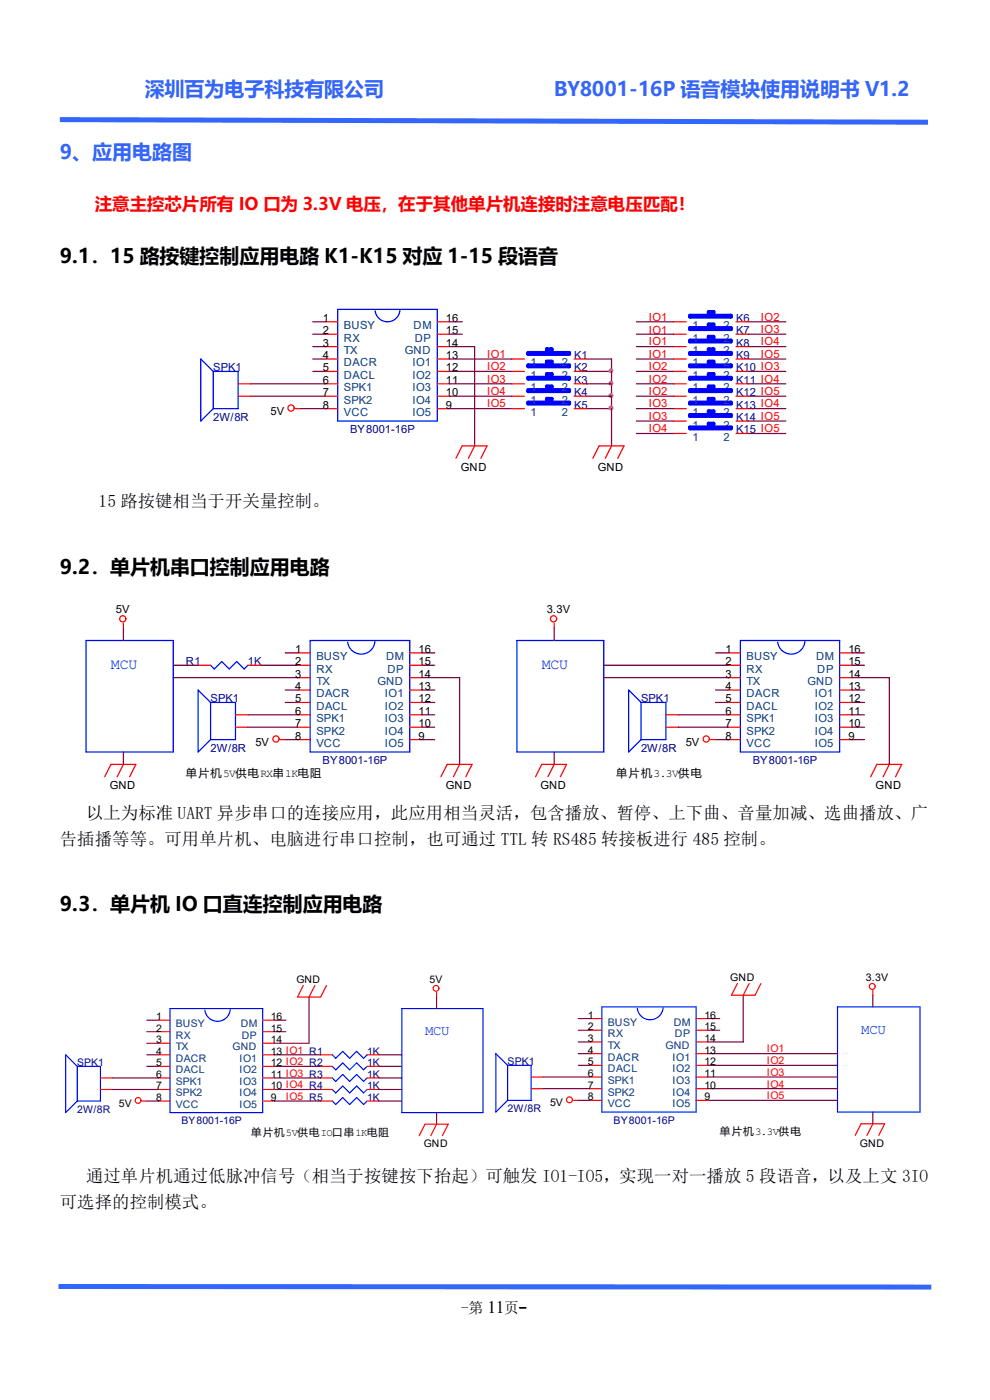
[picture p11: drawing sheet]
<svg xmlns="http://www.w3.org/2000/svg" width="210mm" height="297mm" viewBox="0 0 210 297" stroke-linecap="round" stroke-linejoin="round" font-family="sans-serif">
<g fill="#36f">
<path d="M12.7 24.9l184.2 .5-.1 1.1-184.1-.6z"/>
<path d="M12.4 272.4l185.2 .1v1.1l-185.2-.1z"/>
</g>
<g fill="none" stroke="#00f" stroke-width=".79">
<path d="M112 77.5h8.7v.2h-8.7zM112 74.8h8.7v.3h-8.7zM116 77.5v-.8h1.1v.8M116 74.8v-.7h1.1v.7M146.4 72.2h8.7v.3h-8.7zM146.4 66.9h8.7v.3h-8.7zM146.4 69.6h8.7v.2h-8.7zM146.4 74.8h8.7v.3h-8.7zM146.4 77.5h8.7v.2h-8.7zM150.3 72.2v-.8h1.1v.8M150.3 66.9v-.7h1.1v.7M150.3 69.6v-.8h1.1v.8"/>
<path d="M150.3 74.8v-.7h1.1v.7M150.3 77.5v-.8h1.1v.8M112 80.1h8.7v.3h-8.7zM112 82.7h8.7v.3h-8.7zM112 85.4h8.7v.2h-8.7zM116 80.1v-.8h1.1v.8M116 82.7v-.7h1.1v.7M116 85.4v-.8h1.1v.8M146.4 80.1h8.7v.3h-8.7zM146.4 82.7h8.7v.3h-8.7zM146.4 85.4h8.7v.2h-8.7zM146.4 88h8.7v.3h-8.7z"/>
<path d="M146.4 90.6h8.7v.3h-8.7zM150.3 80.1v-.8h1.1v.8M150.3 82.7v-.7h1.1v.7M150.3 85.4v-.8h1.1v.8M150.3 88v-.8h1.1v.8M150.3 90.6v-.7h1.1v.7"/>
</g>
<g fill="none" stroke="#f00" stroke-width=".26">
<path d="M69 73.5h2.6M69 78.8h2.6M69 68.3h2.6M69 70.9h2.6M69 76.2h2.6M92.8 73.5h2.6M92.8 78.8h2.6M92.8 68.3h2.6M92.8 70.9h2.6M92.8 76.2h2.6M108.6 78.8h2.6M108.6 76.2h2.6"/>
<path d="M121.8 78.8h2.6M121.8 76.2h2.6M142.9 73.5h2.7M142.9 78.8h2.7M142.9 68.3h2.7M142.9 70.9h2.7M142.9 76.2h2.7M156.1 73.5h2.7M156.1 78.8h2.7M156.1 68.3h2.7M156.1 70.9h2.7M156.1 76.2h2.7"/>
<path d="M50.5 81.4h2.7M50.5 84.1h2.7M62.7 86.7h1M69 86.7h2.6M69 81.4h2.6M69 84.1h2.6M92.8 86.7h2.6M92.8 81.4h2.6M92.8 84.1h2.6M96.7 97.2l1.3-2.6h5.3l-1.3 2.6M100.7 94.6l-1.3 2.6M108.6 86.7h2.6"/>
<path d="M108.6 81.4h2.6M108.6 84.1h2.6M121.8 86.7h2.6M121.8 81.4h2.6M121.8 84.1h2.6M125.8 97.2l1.3-2.6h5.3l-1.4 2.6M129.7 94.6l-1.3 2.6M142.9 86.7h2.7M142.9 81.4h2.7M142.9 84.1h2.7M142.9 89.3h2.7M142.9 92h2.7"/>
<path d="M156.1 86.7h2.7M156.1 81.4h2.7M156.1 84.1h2.7M156.1 89.3h2.7M156.1 92h2.7M26.2 132.2v1.1M63.2 138.5h2.6M86.9 138.5h2.7M117.6 132.2v1.1M154.4 138.5h2.7M178.1 138.5h2.7M42 141.1h2.7"/>
<path d="M50 151.6h2.6M50 154.3h2.6M52.6 141.1h2.6M59.5 156.9h1M63.2 156.9h2.6M63.2 141.1h2.6M63.2 151.6h2.6M63.2 154.3h2.6M63.2 143.8h2.6M63.2 146.4h2.6M63.2 149h2.6M86.9 156.9h2.7"/>
<path d="M86.9 141.1h2.7M86.9 151.6h2.7M86.9 154.3h2.7M86.9 143.8h2.7M86.9 146.4h2.7M86.9 149h2.7M141.3 151.6h2.6M141.3 154.3h2.6M150.7 156.9h1.1M154.4 156.9h2.7M154.4 141.1h2.7M154.4 151.6h2.7"/>
<path d="M154.4 154.3h2.7M154.4 143.8h2.7M154.4 146.4h2.7M154.4 149h2.7M178.1 156.9h2.7M178.1 141.1h2.7M178.1 151.6h2.7M178.1 154.3h2.7M178.1 143.8h2.7M178.1 146.4h2.7M178.1 149h2.7M22.2 164.8l1.3-2.6h5.3l-1.3 2.6"/>
<path d="M26.2 162.2l-1.3 2.6M93.5 164.8l1.4-2.6h5.2l-1.3 2.6M97.5 162.2l-1.3 2.6M113.6 164.8l1.3-2.6h5.3l-1.3 2.6M117.6 162.2l-1.4 2.6M184.7 164.8l1.3-2.6h5.3l-1.3 2.6M188.7 162.2l-1.4 2.6"/>
<circle cx="61.7" cy="86.6" r=".66"/>
<circle cx="26" cy="131.3" r=".66"/>
<circle cx="117.4" cy="131.3" r=".66"/>
<circle cx="58.5" cy="156.8" r=".66"/>
<circle cx="149.8" cy="156.8" r=".66"/>
</g>
<g fill="none" stroke="#800040" stroke-width=".26">
<path d="M66.4 76.2h2.6M66.4 73.5h2.6M66.4 68.3h2.6M66.4 78.8h2.6M66.4 70.9h2.6M95.4 76.2h13.2M95.4 73.5h5.3v21.1M95.4 68.3h2.6M95.4 78.8h13.2M95.4 70.9h2.6M124.4 76.2h5.3v18.4M124.4 78.8h5.3"/>
<path d="M135 76.2h7.9M135 73.5h7.9M135 68.3h7.9M135 78.8h7.9M135 70.9h7.9M158.8 76.2h7.9M158.8 73.5h7.9M158.8 68.3h7.9M158.8 78.8h7.9M158.8 70.9h7.9M53.2 84.1h15.8M53.2 81.4h15.8"/>
<path d="M63.7 86.7h5.3M95.4 84.1h13.2M95.4 81.4h13.2M95.4 86.7h13.2M124.4 84.1h5.3M124.4 81.4h5.3M124.4 86.7h5.3M135 84.1h7.9M135 81.4h7.9M135 86.7h7.9M135 89.3h7.9M135 92h7.9"/>
<path d="M158.8 84.1h7.9M158.8 81.4h7.9M158.8 86.7h7.9M158.8 89.3h7.9M158.8 92h7.9M26.2 133.3v2.6M60.5 138.5h2.7M89.6 138.5h2.6M117.6 133.3v2.6M151.8 138.5h2.6M180.8 138.5h2.6M26.2 159.5v2.7"/>
<path d="M36.7 143.8h26.5M36.7 141.1h5.3M52.6 151.6h10.6M52.6 154.3h10.6M55.2 141.1h8M60.5 156.9h2.7M60.5 146.4h2.7M60.5 149h2.7M89.6 143.8h7.9v18.4M89.6 151.6h2.6M89.6 141.1h2.6M89.6 156.9h2.6"/>
<path d="M89.6 146.4h2.6M89.6 149h2.6M89.6 154.3h2.6M117.6 159.5v2.7M128.1 143.8h26.3M128.1 141.1h26.3M143.9 151.6h10.5M143.9 154.3h10.5M151.8 156.9h2.6M151.8 146.4h2.6M151.8 149h2.6M180.8 143.8h7.9v18.4"/>
<path d="M180.8 151.6h2.6M180.8 141.1h2.6M180.8 156.9h2.6M180.8 146.4h2.6M180.8 149h2.6M180.8 154.3h2.6"/>
</g>
<g fill="#f0f" stroke="#f0f" stroke-width=".26">
<circle cx="129.6" cy="83.9" r=".4"/>
<circle cx="129.6" cy="86.6" r=".4"/>
<circle cx="129.6" cy="78.7" r=".4"/>
<circle cx="129.6" cy="81.3" r=".4"/>
</g>
<g fill="none" stroke="#00f" stroke-width=".26">
<path d="M45.2 78.8h5.3v7.9h-5.3M45.2 78.8v7.9M45.2 78.8l-2.6-2.6v13.1l2.6-2.6M71.6 65.6h21.2v23.7h-21.2zM84.8 65.9a2.64 2.64 0 0 1-2.6 2.4 2.64 2.64 0 0 1-2.6-2.3M18.3 135.9h18.4v23.6h-18.4zM65.8 135.9h21.1v23.6h-21.1zM79.5 136.1a2.91 2.91 0 0 1-2.8 2.7 2.91 2.91 0 0 1-3-2.6M109.7 135.9h18.4v23.6h-18.4zM157.1 135.9h21v23.6h-21zM170.7 136.1a2.9 2.9 0 0 1-2.8 2.7 2.9 2.9 0 0 1-2.9-2.6M44.7 141.1l.8 .8 1.5-1.6 1.6 1.6 1.6-1.6 1.6 1.6 .8-.8"/>
<path d="M44.7 149h5.3v7.9h-5.3M44.7 149v7.9M44.7 149l-2.7-2.6v13.1l2.7-2.6M136 149h5.3v7.9h-5.3M136 149v7.9M136 149l-2.6-2.6v13.1l2.6-2.6"/>
</g>
<g fill="none" stroke="#800040" stroke-width=".25">
<path d="M31.1 216.4h2.5M31.1 218.9h2.5M58.2 216.4h2.4M58.2 218.9h2.4M65.6 211.5v9.8h-7.4M92.6 211.5v2.5M122.7 218.6h2.5M122.7 216.1h2.5M150.2 218.6h2.5M150.2 216.1h2.5M157.7 211.1v9.9h-7.5M185.2 211.1v2.5"/>
<path d="M23.8 231.1h9.8M23.8 228.7h9.8M31.1 223.8h2.5M31.1 226.2h2.5M31.1 221.3h2.5M31.1 233.6h2.5M58.2 223.8h9.8M58.2 226.2h9.8M58.2 231.1h9.8M58.2 228.7h9.8M58.2 233.6h9.8M80.3 223.8h4.9"/>
<path d="M80.3 226.2h4.9M80.3 231.1h4.9M80.3 228.7h4.9M80.3 233.6h4.9M92.6 236v2.5M115.2 231h10M115.2 228.5h10M122.7 226h2.5M122.7 221h2.5M122.7 223.5h2.5M122.7 233.4h2.5M150.2 226h27.5"/>
<path d="M150.2 231h27.5M150.2 223.5h27.5M150.2 233.4h27.5M150.2 228.5h27.5M185.2 235.9v2.5"/>
</g>
<g fill="none" stroke="#00f" stroke-width=".25">
<path d="M36.1 214h19.6v22h-19.6zM48.8 214.2a2.71 2.71 0 0 1-2.6 2.5 2.71 2.71 0 0 1-2.7-2.4M85.2 214h17.3v22h-17.3zM127.7 213.6h20v22.3h-20zM140.7 213.8a2.75 2.75 0 0 1-2.7 2.5 2.75 2.75 0 0 1-2.8-2.4M177.7 213.6h17.5v22.3h-17.5zM16.4 226.2h4.9v7.4h-4.9M16.4 226.2v7.4M16.4 226.2l-2.5-2.4v12.2l2.5-2.4M70.5 231.1l.7 .8 1.5-1.5 1.5 1.5 1.4-1.5 1.5 1.5 .8-.8M70.5 233.6l.7 .7 1.5-1.5 1.5 1.5 1.4-1.5 1.5 1.5 .8-.7M70.5 226.2l.7 .8 1.5-1.5 1.5 1.5 1.4-1.5 1.5 1.5 .8-.8"/>
<path d="M70.5 223.8l.7 .7 1.5-1.5 1.5 1.5 1.4-1.5 1.5 1.5 .8-.7M70.5 228.7l.7 .7 1.5-1.5 1.5 1.5 1.4-1.5 1.5 1.5 .8-.7M107.7 226h5v7.4h-5M107.7 226v7.4M107.7 226l-2.5-2.5v12.4l2.5-2.5"/>
</g>
<g fill="none" stroke="#f00" stroke-width=".25">
<path d="M33.6 216.4h2.5M33.6 218.9h2.5M55.7 216.4h2.5M55.7 218.9h2.5M64.3 209.1l-1.2 2.4h4.9l1.3-2.4M66.8 209.1l-1.2 2.4M92.6 210.5v1M125.2 216.1h2.5M125.2 218.6h2.5M147.7 216.1h2.5M147.7 218.6h2.5M156.4 208.6l-1.2 2.5h5l1.2-2.5"/>
<path d="M158.9 208.6l-1.2 2.5M185.2 210.1v1M21.3 228.7h2.5M21.3 231.1h2.5M30.2 233.6h.9M33.6 228.7h2.5M33.6 231.1h2.5M33.6 233.6h2.5M33.6 226.2h2.5M33.6 223.8h2.5M33.6 221.3h2.5M55.7 228.7h2.5"/>
<path d="M55.7 231.1h2.5M55.7 233.6h2.5M55.7 226.2h2.5M55.7 223.8h2.5M55.7 221.3h2.5M68 228.7h2.5M68 231.1h2.5M68 233.6h2.5M68 226.2h2.5M68 223.8h2.5M77.9 228.7h2.4M77.9 231.1h2.4"/>
<path d="M77.9 233.6h2.4M77.9 226.2h2.4M77.9 223.8h2.4M92.6 238.5l-1.2 2.4M112.7 228.5h2.5M112.7 231h2.5M121.7 233.4h1M125.2 228.5h2.5M125.2 231h2.5M125.2 233.4h2.5M125.2 221h2.5M125.2 223.5h2.5"/>
<path d="M125.2 226h2.5M147.7 228.5h2.5M147.7 231h2.5M147.7 233.4h2.5M147.7 221h2.5M147.7 223.5h2.5M147.7 226h2.5M185.2 238.4l-1.3 2.5M88.9 240.9l1.3-2.4h4.9l-1.3 2.4M181.4 240.9l1.3-2.5h5l-1.3 2.5"/>
<circle cx="92.5" cy="209.7" r=".61"/>
<circle cx="185" cy="209.3" r=".62"/>
<circle cx="29.3" cy="233.5" r=".61"/>
<circle cx="120.8" cy="233.3" r=".62"/>
</g>
<g font-size="4.2" fill="#36f">
<text x="30.7" y="20.3">深圳百为电子科技有限公司</text>
<text x="117.5" y="20.3">BY8001-16P 语音模块使用说明书 V1.2</text>
<text x="12.7" y="33.7">9、应用电路图</text>
</g>
<g font-size="4.2">
<text x="12.7" y="55.7">9.1．15 路按键控制应用电路 K1-K15 对应 1-15 段语音</text>
<text x="12.7" y="121.8">9.2．单片机串口控制应用电路</text>
<text x="12.7" y="193.3">9.3．单片机 IO 口直连控制应用电路</text>
</g>
<text font-size="3.7" fill="#f00" x="20.1" y="44.5">注意主控芯片所有 IO 口为 3.3V 电压，在于其他单片机连接时注意电压匹配！</text>
<g font-size="3.7">
<text x="20.9" y="107.6">15 路按键相当于开关量控制。</text>
<text x="18.2" y="173.7">以上为标准 UART 异步串口的连接应用，此应用相当灵活，包含播放、暂停、上下曲、音量加减、选曲播放、广</text>
<text x="12.7" y="179.2">告插播等等。可用单片机、电脑进行串口控制，也可通过 TTL 转 RS485 转接板进行 485 控制。</text>
<text x="18.2" y="250.7">通过单片机通过低脉冲信号（相当于按键按下抬起）可触发 IO1-IO5，实现一对一播放 5 段语音，以及上文 3IO</text>
<text x="12.7" y="256.2">可选择的控制模式。</text>
<text x="103.4" y="278.6">11</text>
</g>
<g font-size="3.2" fill="#00f">
<text x="23.5" y="141.9">MCU</text>
<text x="114.9" y="141.9">MCU</text>
</g>
<g font-size="3.2">
<text x="97.8" y="278.6">-第</text>
<text x="106.9" y="278.6">页-</text>
</g>
<text font-size="3" fill="#00f" x="182.7" y="219.3">MCU</text>
<text font-size="2.9" fill="#00f" x="90.2" y="219.6">MCU</text>
<g font-size="2.4">
<text x="68.5" y="68.3">1</text>
<text x="68.5" y="70.9">2</text>
<text x="94.6" y="70.9">15</text>
<text x="94.6" y="68.3">16</text>
<text x="68.5" y="73.5">3</text>
<text x="68.5" y="76.2">4</text>
<text x="94.6" y="76.2">13</text>
<text x="94.6" y="73.5">14</text>
<text x="68.5" y="78.8">5</text>
<text x="68.5" y="81.4">6</text>
<text x="94.6" y="81.4">11</text>
<text x="94.6" y="78.8">12</text>
<text x="57.4" y="88">5V</text>
<text x="68.5" y="84.1">7</text>
<text x="68.5" y="86.7">8</text>
<text x="94.6" y="86.7">9</text>
<text x="94.6" y="84.1">10</text>
<text x="97.8" y="99.9">GND</text>
<text x="126.8" y="99.9">GND</text>
<text x="24.6" y="130.1">5V</text>
<text x="116" y="130.1">3.3V</text>
<text x="62.6" y="138.5">1</text>
<text x="62.6" y="141.1">2</text>
<text x="62.6" y="143.8">3</text>
<text x="88.8" y="143.8">14</text>
<text x="88.8" y="141.1">15</text>
<text x="88.8" y="138.5">16</text>
<text x="153.9" y="138.5">1</text>
<text x="153.9" y="141.1">2</text>
<text x="153.9" y="143.8">3</text>
<text x="180" y="143.8">14</text>
<text x="180" y="141.1">15</text>
<text x="180" y="138.5">16</text>
<text x="62.6" y="146.4">4</text>
<text x="62.6" y="149">5</text>
<text x="88.8" y="149">12</text>
<text x="88.8" y="146.4">13</text>
<text x="153.9" y="146.4">4</text>
<text x="153.9" y="149">5</text>
<text x="180" y="149">12</text>
<text x="180" y="146.4">13</text>
<text x="62.6" y="151.6">6</text>
<text x="62.6" y="154.3">7</text>
<text x="88.8" y="154.3">10</text>
<text x="88.8" y="151.6">11</text>
<text x="153.9" y="151.6">6</text>
<text x="153.9" y="154.3">7</text>
<text x="180" y="154.3">10</text>
<text x="180" y="151.6">11</text>
<text x="54.2" y="158.2">5V</text>
<text x="62.6" y="156.9">8</text>
<text x="88.8" y="156.9">9</text>
<text x="145.5" y="158.2">5V</text>
<text x="153.9" y="156.9">8</text>
<text x="180" y="156.9">9</text>
<text x="23.3" y="167.4">GND</text>
<text x="39.4" y="164.8">单片机5V供电RX串1K电阻</text>
<text x="94.6" y="167.4">GND</text>
<text x="114.7" y="167.4">GND</text>
<text x="130.7" y="164.8">单片机3.3V供电</text>
<text x="185.8" y="167.4">GND</text>
</g>
<g font-size="2.4" fill="#004080">
<text x="73" y="69.8">BUSY</text>
<text x="87.7" y="69.8">DM</text>
<text x="146.9" y="69.8">1</text>
<text x="153.5" y="69.8">2</text>
<text x="73" y="72.5">RX</text>
<text x="73" y="75.1">TX</text>
<text x="73" y="77.7">DACR</text>
<text x="85.9" y="75.1">GND</text>
<text x="87.5" y="77.7">IO1</text>
<text x="88" y="72.5">DP</text>
<text x="112.6" y="77.7">1</text>
<text x="119.2" y="77.7">2</text>
<text x="146.9" y="75.1">1</text>
<text x="146.9" y="77.7">1</text>
<text x="146.9" y="72.5">1</text>
<text x="153.5" y="75.1">2</text>
<text x="153.5" y="77.7">2</text>
<text x="153.5" y="72.5">2</text>
<text x="73" y="80.4">DACL</text>
<text x="73" y="83">SPK1</text>
<text x="87.5" y="83">IO3</text>
<text x="87.5" y="80.4">IO2</text>
<text x="112.6" y="80.4">1</text>
<text x="112.6" y="83">1</text>
<text x="119.2" y="80.4">2</text>
<text x="119.2" y="83">2</text>
<text x="146.9" y="80.4">1</text>
<text x="146.9" y="83">1</text>
<text x="153.5" y="80.4">2</text>
<text x="153.5" y="83">2</text>
<text x="73" y="85.6">SPK2</text>
<text x="73" y="88.3">VCC</text>
<text x="87.5" y="88.3">IO5</text>
<text x="87.5" y="85.6">IO4</text>
<text x="112.6" y="88.3">1</text>
<text x="112.6" y="85.6">1</text>
<text x="119.2" y="88.3">2</text>
<text x="119.2" y="85.6">2</text>
<text x="146.9" y="88.3">1</text>
<text x="146.9" y="85.6">1</text>
<text x="153.5" y="88.3">2</text>
<text x="153.5" y="85.6">2</text>
<text x="146.9" y="90.9">1</text>
<text x="146.9" y="93.5">1</text>
<text x="153.5" y="90.9">2</text>
<text x="153.5" y="93.5">2</text>
<text x="67.1" y="140.1">BUSY</text>
<text x="67.1" y="142.7">RX</text>
<text x="81.9" y="140.1">DM</text>
<text x="82.2" y="142.7">DP</text>
<text x="158.4" y="140.1">BUSY</text>
<text x="158.4" y="142.7">RX</text>
<text x="173.1" y="140.1">DM</text>
<text x="173.4" y="142.7">DP</text>
<text x="67.1" y="145.3">TX</text>
<text x="67.1" y="148">DACR</text>
<text x="80.1" y="145.3">GND</text>
<text x="81.6" y="148">IO1</text>
<text x="158.4" y="145.3">TX</text>
<text x="158.4" y="148">DACR</text>
<text x="171.3" y="145.3">GND</text>
<text x="172.9" y="148">IO1</text>
<text x="67.1" y="150.6">DACL</text>
<text x="67.1" y="153.2">SPK1</text>
<text x="67.1" y="155.9">SPK2</text>
<text x="81.6" y="155.9">IO4</text>
<text x="81.6" y="153.2">IO3</text>
<text x="81.6" y="150.6">IO2</text>
<text x="158.4" y="150.6">DACL</text>
<text x="158.4" y="153.2">SPK1</text>
<text x="158.4" y="155.9">SPK2</text>
<text x="172.9" y="155.9">IO4</text>
<text x="172.9" y="153.2">IO3</text>
<text x="172.9" y="150.6">IO2</text>
<text x="67.1" y="158.5">VCC</text>
<text x="81.6" y="158.5">IO5</text>
<text x="158.4" y="158.5">VCC</text>
<text x="172.9" y="158.5">IO5</text>
</g>
<g font-size="2.4" fill="#f00">
<text x="137.6" y="70.9">IO1</text>
<text x="137.6" y="68">IO1</text>
<text x="161.4" y="70.6">IO3</text>
<text x="161.4" y="68">IO2</text>
<text x="103.3" y="75.9">IO1</text>
<text x="137.6" y="73.3">IO1</text>
<text x="137.6" y="75.9">IO1</text>
<text x="161.4" y="73.3">IO4</text>
<text x="161.4" y="75.9">IO5</text>
<text x="103.3" y="81.2">IO3</text>
<text x="103.3" y="83.8">IO4</text>
<text x="103.3" y="78.5">IO2</text>
<text x="137.6" y="78.5">IO2</text>
<text x="137.6" y="81.2">IO2</text>
<text x="137.6" y="83.8">IO2</text>
<text x="103.3" y="86.4">IO5</text>
<text x="137.6" y="86.4">IO3</text>
<text x="137.6" y="89.1">IO3</text>
<text x="137.6" y="91.7">IO4</text>
</g>
<g font-size="2.4" fill="#000080">
<text x="156.1" y="68.3">K6</text>
<text x="156.1" y="70.9">K7</text>
<text x="121.8" y="76.2">K1</text>
<text x="156.1" y="73.5">K8</text>
<text x="156.1" y="76.2">K9</text>
<text x="45.2" y="78.8">SPK1</text>
<text x="121.8" y="78.8">K2</text>
<text x="121.8" y="81.4">K3</text>
<text x="156.1" y="78.8">K10 IO3</text>
<text x="156.1" y="81.4">K11 IO4</text>
<text x="45.2" y="89.3">2W/8R</text>
<text x="121.8" y="86.7">K5</text>
<text x="121.8" y="84.1">K4</text>
<text x="156.1" y="86.7">K13 IO4</text>
<text x="156.1" y="84.1">K12 IO5</text>
<text x="156.1" y="89.3">K14 IO5</text>
<text x="74.3" y="92">BY8001-16P</text>
<text x="156.1" y="92">K15 IO5</text>
<text x="39.4" y="141.1">R1</text>
<text x="52.6" y="141.1">1K</text>
<text x="44.7" y="149">SPK1</text>
<text x="136" y="149">SPK1</text>
<text x="44.7" y="159.5">2W/8R</text>
<text x="136" y="159.5">2W/8R</text>
<text x="68.4" y="162.2">BY8001-16P</text>
<text x="159.7" y="162.2">BY8001-16P</text>
</g>
<g font-size="2.2">
<text x="62.9" y="208.6">GND</text>
<text x="91.1" y="208.6">5V</text>
<text x="154.9" y="208.2">GND</text>
<text x="183.7" y="208.2">3.3V</text>
<text x="33.1" y="216.4">1</text>
<text x="33.1" y="218.9">2</text>
<text x="33.1" y="221.3">3</text>
<text x="57.5" y="221.3">14</text>
<text x="57.5" y="218.9">15</text>
<text x="57.5" y="216.4">16</text>
<text x="124.7" y="216.1">1</text>
<text x="124.7" y="218.6">2</text>
<text x="124.7" y="221">3</text>
<text x="149.4" y="221">14</text>
<text x="149.4" y="218.6">15</text>
<text x="149.4" y="216.1">16</text>
<text x="33.1" y="223.8">4</text>
<text x="33.1" y="226.2">5</text>
<text x="57.5" y="226.2">12 IO2 R2</text>
<text x="57.5" y="223.8">13 IO1 R1</text>
<text x="124.7" y="223.5">4</text>
<text x="124.7" y="226">5</text>
<text x="149.4" y="226">12</text>
<text x="149.4" y="223.5">13</text>
<text x="33.1" y="228.7">6</text>
<text x="33.1" y="231.1">7</text>
<text x="33.1" y="233.6">8</text>
<text x="57.5" y="233.6">9</text>
<text x="57.5" y="231.1">10 IO4 R4</text>
<text x="57.5" y="228.7">11 IO3 R3</text>
<text x="124.7" y="228.5">6</text>
<text x="124.7" y="231">7</text>
<text x="124.7" y="233.4">8</text>
<text x="149.4" y="233.4">9</text>
<text x="149.4" y="231">10</text>
<text x="149.4" y="228.5">11</text>
<text x="25.2" y="234.8">5V</text>
<text x="116.7" y="234.7">5V</text>
<text x="53.3" y="240.9">单片机5V供电IO口串1K电阻</text>
<text x="89.9" y="243.4">GND</text>
<text x="152.7" y="240.9">单片机3.3V供电</text>
<text x="182.4" y="243.4">GND</text>
</g>
<g font-size="2.2" fill="#004080">
<text x="37.3" y="217.9">BUSY</text>
<text x="37.3" y="220.3">RX</text>
<text x="51.1" y="217.9">DM</text>
<text x="51.3" y="220.3">DP</text>
<text x="128.9" y="217.6">BUSY</text>
<text x="128.9" y="220.1">RX</text>
<text x="142.9" y="217.6">DM</text>
<text x="143.2" y="220.1">DP</text>
<text x="37.3" y="222.8">TX</text>
<text x="37.3" y="225.2">DACR</text>
<text x="37.3" y="227.7">DACL</text>
<text x="49.3" y="222.8">GND</text>
<text x="50.8" y="227.7">IO2</text>
<text x="50.8" y="225.2">IO1</text>
<text x="128.9" y="222.5">TX</text>
<text x="128.9" y="225">DACR</text>
<text x="128.9" y="227.5">DACL</text>
<text x="141.2" y="222.5">GND</text>
<text x="142.7" y="227.5">IO2</text>
<text x="142.7" y="225">IO1</text>
<text x="37.3" y="230.1">SPK1</text>
<text x="37.3" y="232.6">SPK2</text>
<text x="50.8" y="232.6">IO4</text>
<text x="50.8" y="230.1">IO3</text>
<text x="128.9" y="230">SPK1</text>
<text x="128.9" y="232.5">SPK2</text>
<text x="142.7" y="232.5">IO4</text>
<text x="142.7" y="230">IO3</text>
<text x="37.3" y="235.1">VCC</text>
<text x="50.8" y="235.1">IO5</text>
<text x="128.9" y="234.9">VCC</text>
<text x="142.7" y="234.9">IO5</text>
</g>
<g font-size="2.2" fill="#000080">
<text x="16.4" y="226.2">SPK1</text>
<text x="77.9" y="226.2">1K</text>
<text x="77.9" y="223.8">1K</text>
<text x="107.7" y="226">SPK1</text>
<text x="77.9" y="231.1">1K</text>
<text x="77.9" y="233.6">1K</text>
<text x="77.9" y="228.7">1K</text>
<text x="16.4" y="236">2W/8R</text>
<text x="38.5" y="238.5">BY8001-16P</text>
<text x="107.7" y="235.9">2W/8R</text>
<text x="130.2" y="238.4">BY8001-16P</text>
</g>
<g font-size="2.2" fill="#f00">
<text x="162.7" y="225.8">IO2</text>
<text x="162.7" y="223.3">IO1</text>
<text x="60.6" y="233.3">IO5 R5</text>
<text x="162.7" y="228.2">IO3</text>
<text x="162.7" y="233.2">IO5</text>
<text x="162.7" y="230.7">IO4</text>
</g>
</svg>
